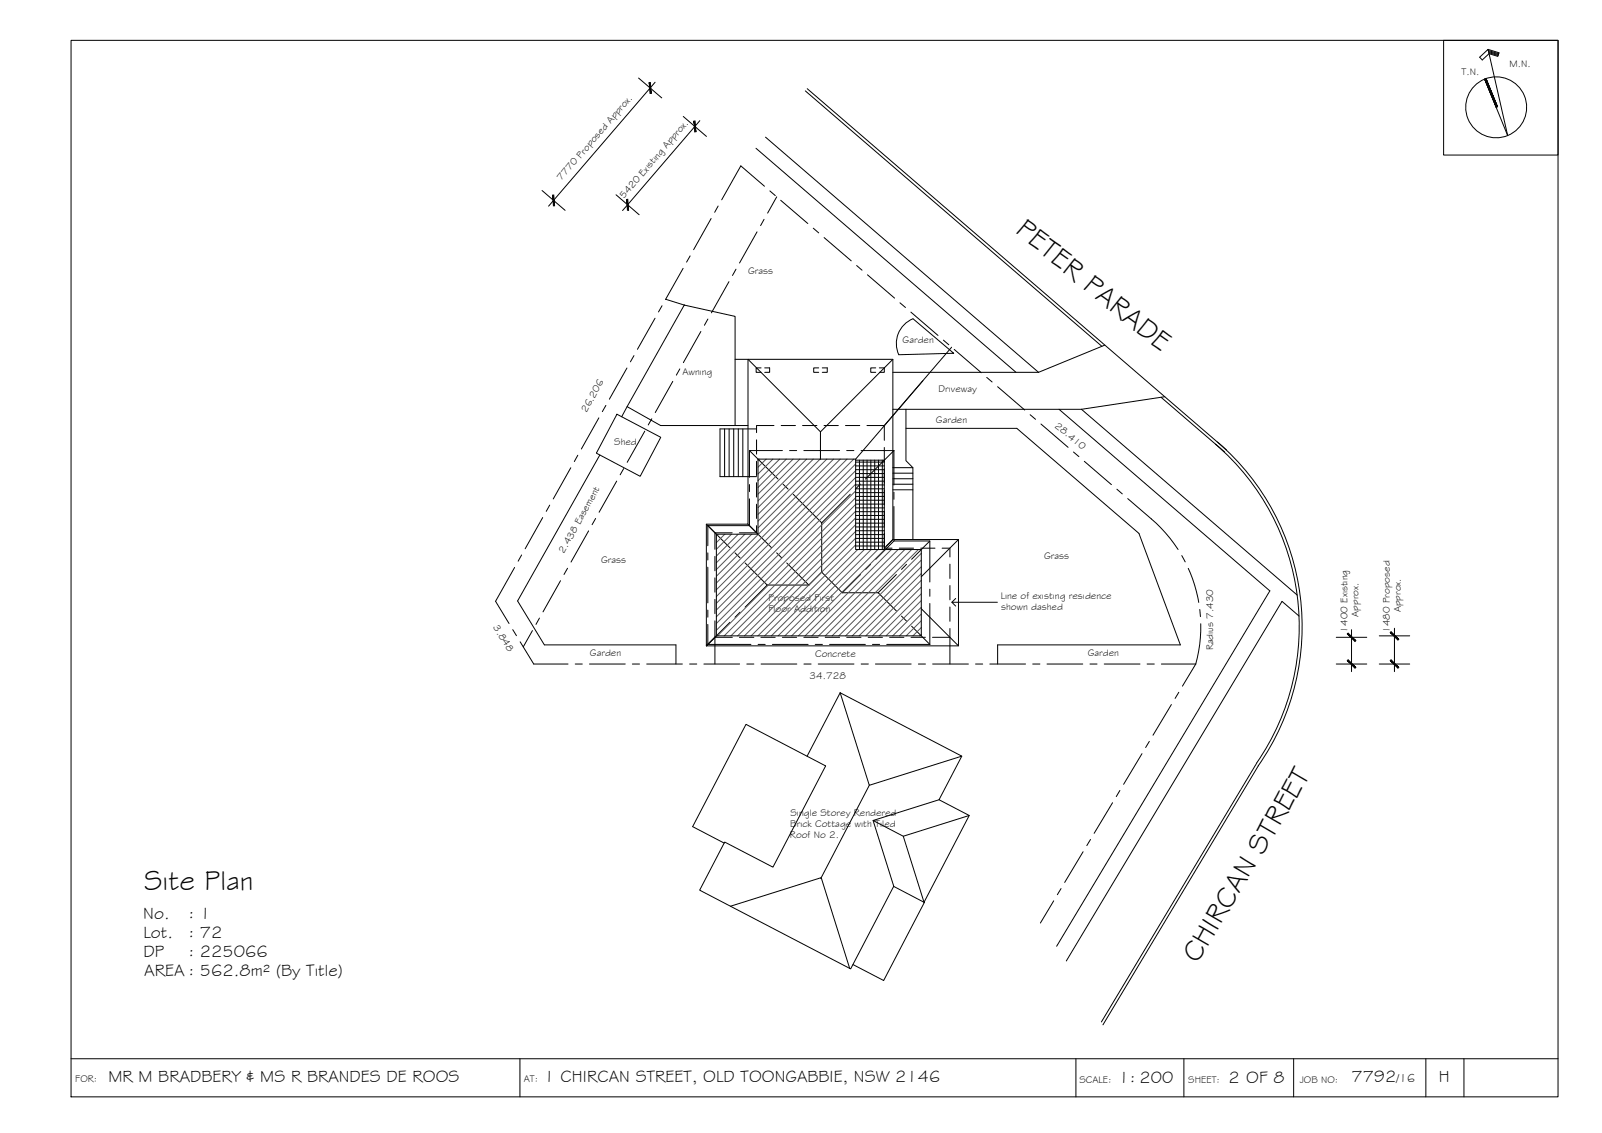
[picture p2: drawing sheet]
<svg xmlns="http://www.w3.org/2000/svg" width="420mm" height="297mm" viewBox="0 0 420 297" stroke-linecap="round" stroke-linejoin="round" font-family="sans-serif">
<!-- layer: BORDER -->
<g fill="none" stroke="#000" stroke-width=".26">
<path d="M18.6 10.6h390v277h-390zM378.6 10.6h30v30.1h-30zM390.3 12.9l2.8 .9-.3 1-2.3-.7-1.7 1.6-.7-.7 2.2-2.1 5.1 22.7-6-14.9M390.3 13.2l2.8 .9M390.4 13.5l2.6 .8M390.5 13.8l2.4 .8M389.7 20.6l3 7.4M18.6 277.6h390M136.4 277.6v10M282.2 277.6v10M310.5 277.6v10M339.3 277.6v10"/>
<path d="M374 277.6v10M383.9 277.6v10"/>
<circle cx="392.4" cy="28.1" r="8"/>
</g>
<g fill="#000" stroke="#000" stroke-width=".26">
<path d="M389.4 20.7l3 7.4zM389.4 20.7l.3-.1 2.8 7.5z"/>
<path d="M389.7 20.6l2.8 7.5 .2-.1zM389.7 20.6l3 7.4z"/>
</g>
<!-- layer: ROOFPLAN EXIST. -->
<g fill="none" stroke="#000" stroke-width=".26">
<path d="M179.5 80l13.3 2.9v28.7h-19.5l-8.8-5zM196.2 94.2h38v47.2h17.2v27.9h-66.1l2.6-2.6-2.6 2.6v-31.9h10.9zM196.2 94.2l19 19 19-19M215.2 113.2v7.2M185.3 137.4l2.6 2.7M196.2 137.4l2.6 2.7M234.2 141.4l-2.3 2.3M241.6 159.6l9.8 9.7M251.4 141.4l-9.8 9.8M220.4 181.6l31.9 16.6-6 11.5 7.9 4.1-11.9 22.8-5.4-17.4 17.3-5.4M220.4 181.6l7.6 24.3 24.3-7.7M220.4 181.6l-8.7 16.7"/>
<path d="M228 205.9l-12.7 24.4M229 215.1l5.4 17.3M246.3 209.7l-17.3 5.4 7.9 4.1M189.9 221l-8.2-4.3 14-26.8 20.8 10.9-13.8 26.5-12.6-6.5-6.6 12.6 39.6 20.6 11.3-21.6 8 4.2-10.6 20.5-8.1-4.2M191.6 237.6l23.8-7.5 7.4 23.8"/>
</g>
<!-- layer: EXISTING -->
<g fill="none" stroke="#000" stroke-width=".26">
<path d="M198.3 38.9l68.2 58.7M200.8 36l71.6 61.6M211.2 23.8l77.8 67M211.7 23.3l110 94.7M174.6 78.5l4.9 1.5M192.8 94.2h3.4M199.6 96.4h-1.3v1.2h1.3M200.6 96.4h1.3v1.2h-1.3M214.7 96.4h-1.3v1.2h1.3M215.7 96.4h1.3v1.2h-1.3M229.7 96.4h-1.3v1.2h1.3M230.6 96.4h1.3v1.2h-1.3"/>
<path d="M234.2 97.6h38.2M237.1 85.1l1.1-.9 1.3-.6 10.6 9-14.4 .4a7 7 0 0 1 1.4-7.9zM289.8 90.5l-17.4 7.1M157.3 119.3l-21.6 38.3 7.1 11.5h34.5v5M161.8 108.6l11.5 6.1-5.4 10.2-11.5-6.1zM164.5 106.6l-1.4 2.7M192.8 111.6h3.4M198.4 115.3v3.8M203 111.6h-4.6v1.8M204.9 111.6h3.7M210.5 111.6h3.8M216.1 111.6h3.8"/>
<path d="M221.7 111.6h3.8M227.4 111.6h4.5v3.8M231.9 117.3v3.8M234.2 107.3h49.4M237.6 107.3v13.5l1.8 1.8M237.6 112.3h29.1l32 27.5 10.9 29.3h-48v5M277.8 107.3l55.2 47.6-55.9 93.2M283.6 107.3l56.6 48.7M304.5 104.2l16.7 14.3M305.5 104l-21.9 3.3M318.8 116.4a63 63 0 0 1 10.8 83.6l-40.7 67.9M319.3 115.9a63.7 63.7 0 0 1 10.7 84.9l-40.7 67.9"/>
<path d="M192 139.7h-4.5v4.3M198.4 137.8v1.9h-4.5M198.4 120.9v3.8M198.4 126.5v3.8M198.4 132.2v3.7M231.9 139.8v3.9h2.1M231.9 123v3.7M231.9 128.6v3.7M231.9 134.2v3.7M234.2 122.6h5.2v18.8M234.2 128.4h5.2M234.2 127h5.2"/>
<path d="M234.2 125.5h5.2M234.2 124.1h5.2M187.5 145.9v3.7M187.5 151.5v3.8M187.5 157.1v3.8M235.8 143.7h3.8M241.5 143.7h3.7M247.1 143.7h2v2.3M249.1 147.9v3.8M249.1 153.5v3.8M249.1 159.1v3.8M187.5 162.8v4.3h4.6"/>
<path d="M187.5 167.1v7M193.9 167.1h3.8M199.6 167.1h3.7M205.2 167.1h3.7M210.8 167.1h3.8M216.4 167.1h3.8M222.1 167.1h3.7M227.7 167.1h3.7M233.3 167.1h3.8M238.9 167.1h3.8M249.1 164.8v2.3h-4.5M249.1 167.1v7"/>
<path d="M340.7 161.5l-4.5-3.8-56.5 94.2"/>
</g>
<!-- layer: BOUNDARY -->
<g fill="none" stroke="#000" stroke-width=".26">
<path d="M186.5 57.3l-4.6 8.2M188.3 54l-.9 1.7M200.4 57.5l-.9 1.7M200.5 48.8l-6.2-5.3-5 8.9M201.9 50.1l1.4 1.2M203.7 51.6l-2.4 4.3M204.8 52.5l7.1 6.1M213.3 59.8l1.4 1.3M179.2 70.4l-4.7 8.1M181 67.1l-.9 1.6M191.2 73.8l-4.6 8.2M193 70.6l-.9 1.6"/>
<path d="M198.6 60.8l-4.6 8.2M216.1 62.3l7.2 6.1M224.7 69.6l1.4 1.2M227.5 72l7.1 6.2M236 79.4l1.5 1.2M164.4 96.5l-4.6 8.2M166.3 93.2l-1 1.7M171.8 83.4l-4.6 8.2M173.6 80.2l-.9 1.6M176.5 100l-4.6 8.2M178.3 96.7l-.9 1.7M183.8 86.9l-4.6 8.2"/>
<path d="M185.7 83.6l-1 1.7M238.9 81.8l7.1 6.1M247.4 89.2l1.4 1.2M250.3 91.6l7.1 6.1M258.8 98.9l1.4 1.3M151.5 119.4l-.9 1.6M157.1 109.6l-4.6 8.1M158.9 106.3l-.9 1.6M169.1 113l-4.6 8.2M170.9 109.8l-.9 1.6M261.6 101.4l7.2 6.1M270.2 108.7l1.4 1.2"/>
<path d="M273 111.2l7.1 6.1M281.5 118.5l1.5 1.2M142.3 135.7l-4.6 8.2M144.2 132.4l-.9 1.7M149.7 122.6l-4.6 8.2M154.4 139.2l-4.6 8.2M156.2 135.9l-.9 1.7M161.7 126.1l-4.6 8.2M163.6 122.8l-.9 1.7M284.4 120.9l7.1 6.2M292.9 128.3l1.5 1.2M295.8 130.7a71.6 71.6 0 0 1 9.9 9l3.3 4.4"/>
<path d="M135 148.8l-5 8.8 3.5 5.9M136.8 145.5l-.9 1.6M147 152.2l-4.6 8.2M148.9 149l-1 1.6M310 145.7l.8 1.6M311.6 149l1.7 4.4 1.1 4.5M314.7 159.8l.1 1.9M134.5 165.1l1 1.6M136.4 168.3l3.6 5.8h9M139.6 165.3l-2.4 4.3M141.5 162l-.9 1.7M150.9 174.1h1.8"/>
<path d="M154.6 174.1h9.4M165.8 174.1h1.9M169.6 174.1h9.4M180.9 174.1h1.8M184.6 174.1h9.4M195.9 174.1h1.8M199.6 174.1h9.4M210.8 174.1h1.9M214.6 174.1h9.4M225.9 174.1h1.8M229.6 174.1h9.4M240.9 174.1h1.8"/>
<path d="M244.6 174.1h9.4M255.8 174.1h1.9M259.6 174.1h9.4M270.9 174.1h1.8M274.6 174.1h9.4M285.9 174.1h1.8M289.6 174.1h9.4M300.8 174.1h1.9M304.6 174.1h9M313.6 174.1l-3.5 5.8M314.9 163.5l-.3 5.4-1 5.2M299.5 197.6l-4.8 8"/>
<path d="M301.4 194.4l-.9 1.6M307.2 184.7l-4.8 8.1M309.2 181.5l-1 1.6M291.8 210.5l-4.8 8M293.7 207.2l-.9 1.6M276.4 236.2l-3.5 5.8M278.3 233l-1 1.6M284.1 223.3l-4.9 8M286 220.1l-1 1.6"/>
</g>
<!-- layer: DIMENSION -->
<path d="M167.5 20.5l6.1 5.2M171.8 21.6l-27.9 32.5M179.2 30.5l6.1 5.3M183.5 31.6l-20.2 23.6M142.2 49.9l6 5.3M161.6 51.1l6 5.2M350.5 167.1h8M350.5 174.1h8M354.5 165.1v11M361.7 174.1h8M361.7 166.7h8M365.7 164.7v11.4" fill="none" stroke="#000" stroke-width=".26"/>
<!-- layer: 0 -->
<g fill="#000" stroke="#000" stroke-width=".26">
<path d="M170.3 21.7l.2 2.8h.3zM170.3 21.7l.3-.1 .2 2.9z"/>
<path d="M182 31.7l.5 2.8-.2-2.8zM182 31.7l.5 2.8-.3 .1z"/>
<path d="M144.9 51.2l.5 2.7-.2-2.8zM144.9 51.2l.5 2.7-.3 .1z"/>
<path d="M164.3 52.3l.3 2.8h.3zM164.3 52.3h.3l.3 2.8z"/>
<path d="M353.6 173l-.2 .2 2.2 1.8zM353.4 173.2l2.2 1.8-.2 .2z"/>
<path d="M353.4 166.2l2 2 .2-.2zM353.4 166.2l.2-.2 2 2z"/>
<path d="M364.8 173l-.2 .2 2.2 1.8zM364.6 173.2l2.2 1.8-.2 .2z"/>
<path d="M364.6 165.8l2 2 .2-.2zM364.6 165.8l.2-.2 2 2z"/>
</g>
<path d="M249.6 157.9h12M250.6 156.9l-1 1 1 1" fill="none" stroke="#000" stroke-width=".26"/>
<!-- layer: ROOFPLAN NEW -->
<g fill="none" stroke="#000" stroke-width=".26">
<path d="M196.6 118.1l7.5 7.5M205.2 118.1h-8.6v7.1M207.1 118.1h1.8M210.8 118.1h9.4M222.1 118.1h1.9M225.8 118.1h8.6M234.4 118.1l-7.4 7.5M234.4 118.1v9.1M185.6 137.8l5.8 5.8M196.6 130.8v7h-11v5.3M196.6 137.8l5.8 5.8M196.6 127v1.9"/>
<path d="M205.4 126.9l1.3 1.3M208 129.6l7.5 7.5M215.5 137.1v12.9M223 129.6l-7.5 7.5M225.6 126.9l-1.3 1.4M234.4 132.8v9h9.5v10.8M234.4 129v1.9M185.6 144.9v1.9M185.6 148.7v9.4M185.6 159.9v1.9M192.8 144.9l1.3 1.4M195.4 147.6l5.8 5.8"/>
<path d="M201.2 153.4l-5.8 5.8M201.2 153.4h10.9M203.7 144.9l1.3 1.4M206.3 147.6l5.8 5.8M212.1 153.4l3.4-3.4 5.4 5.4M220.9 155.4h9.4M225.7 150.6l-4.8 4.8M228.3 147.9l-1.3 1.4M230.3 155.4l4.8 4.8M234.4 141.8l-4.7 4.8M235.1 150.6l-4.8 4.8M237.8 147.9l-1.4 1.4"/>
<path d="M243.9 141.8l-4.8 4.8M243.9 154.5v1.8M243.9 158.2v10.7M185.6 163.7v5.2M185.6 168.9h11.3M191.4 163.1l-5.8 5.8M194.1 160.5l-1.3 1.3M198.8 168.9h1.9M202.6 168.9h9.3M213.8 168.9h1.9M217.6 168.9h9.4M228.8 168.9h1.9"/>
<path d="M232.6 168.9h11.3M236.4 161.5l1.4 1.3M239.1 164.2l4.8 4.7"/>
</g>
<!-- layer: HATCH -->
<g fill="none" stroke="#545454" stroke-width=".26">
<path d="M199.2 120.4l-.4 .3M200.9 120.4l-2.1 2.1M202.7 120.4l-3.9 3.9M204.5 120.4l-5.7 5.6M206.2 120.4l-7.4 7.4M208 120.4l-9.2 9.2M209.8 120.4l-11 10.9M211.5 120.4l-12.7 12.7M213.3 120.4l-14.5 14.5M215.1 120.4l-16.3 16.2M216.8 120.4l-18 18M218.6 120.4l-30.7 30.7"/>
<path d="M220.4 120.4l-32.5 32.5M222.2 120.4l-34.3 34.2M223.9 120.4l-36 36M224.4 121.6l-36.5 36.6M224.4 123.4l-36.5 36.5M224.4 125.2l-36.5 36.5M224.4 126.9l-36.5 36.6M224.4 128.7l-36.5 36.5M224.4 130.5l-36.2 36.2M224.4 132.2l-34.5 34.5M224.4 134l-32.7 32.7M224.4 135.8l-30.9 30.9"/>
<path d="M224.4 137.6l-29.2 29.1M224.4 139.3l-27.4 27.4M188.3 140.1l-.4 .4M190.1 140.1l-2.2 2.2M191.8 140.1l-3.9 3.9M193.6 140.1l-5.7 5.7M195.4 140.1l-7.5 7.4M197.2 140.1l-9.3 9.2M224.4 141.1l-25.6 25.6M224.4 142.8l-23.9 23.9M224.9 144.1l-22.6 22.6M226.7 144.1l-22.6 22.6"/>
<path d="M228.5 144.1l-22.6 22.6M230.2 144.1l-22.6 22.6M232 144.1l-22.6 22.6M233.8 144.1l-22.6 22.6M235.5 144.1l-22.6 22.6M237.3 144.1l-22.6 22.6M239.1 144.1l-22.6 22.6M240.9 144.1l-22.7 22.6M241.6 145.1l-21.6 21.6M241.6 146.8l-19.8 19.9M241.6 148.6l-18.1 18.1M241.6 150.4l-16.3 16.3"/>
<path d="M241.6 152.1l-14.5 14.6M241.6 153.9l-12.8 12.8M241.6 155.7l-11 11M241.6 157.5l-9.2 9.2M241.6 159.2l-7.5 7.5M241.6 161l-5.7 5.7M241.6 162.7l-3.9 4M241.6 164.5l-2.2 2.2M241.6 166.3l-.4 .4"/>
</g>
<!-- layer: TILES -->
<g fill="none" stroke="#000" stroke-width=".26">
<path d="M249.6 91l-25.2 29.4M224.4 121.2h7.5M224.4 122.1h7.5M224.4 123.1h7.5M224.4 124.2h7.5M224.4 125.2h7.5M224.4 126.1h7.5M224.4 127.1h7.5M224.4 128.2h7.5M224.4 129.2h7.5M224.4 130.1h7.5M224.4 131.1h7.5"/>
<path d="M224.4 132.2h7.5M224.4 133.2h7.5M224.4 134.1h7.5M224.4 135.1h7.5M224.4 136.2h7.5M224.4 137.2h7.5M224.4 138.1h7.5M224.4 139.1h7.5M225.4 120.6v23.5M226.4 120.6v23.5M227.4 120.6v23.5M228.4 120.6v23.5"/>
<path d="M229.4 120.6v23.5M230.4 120.6v23.5M231.4 120.6v23.5M224.4 140.2h7.5M224.4 141.2h7.5M224.4 142.1h7.5M224.4 143.1h7.5"/>
</g>
<!-- layer: NEWWORK -->
<path d="M190 112.5v12.5M191.2 112.5v12.5M192.4 112.5v12.5M193.6 112.5v12.5M194.8 112.5v12.5M198.4 112.5h-9.6v12.5h9.6M198.8 120.4h25.6v23.7h17.2v22.6h-53.7v-26.6h10.9zM224.4 120.6h7.5v23.5" fill="none" stroke="#000" stroke-width=".26"/>
<g font-size="7.5">
<text x="266.1" y="60.9" transform="rotate(39 266.1 60.9)">PETER PARADE</text>
<text x="37.8" y="233.3">Site Plan</text>
<text x="314" y="252.7" transform="rotate(-59 314 252.7)">CHIRCAN STREET</text>
</g>
<g font-size="4.5">
<text x="37.6" y="240.8">No.</text>
<text x="37.6" y="245.8">Lot.</text>
<text x="49.4" y="240.8">: 1</text>
<text x="49.4" y="245.8">: 72</text>
<text x="37.6" y="250.9">DP</text>
<text x="49.4" y="250.9">: 225066</text>
<text x="37.8" y="255.9">AREA : 562.8m² (By Title)</text>
<text x="28.4" y="283.6">MR M BRADBERY &amp; MS R BRANDES DE ROOS</text>
<text x="142.6" y="283.6">1 CHIRCAN STREET, OLD TOONGABBIE, NSW 2146</text>
<text x="293.4" y="283.9">1: 200</text>
<text x="322.2" y="283.9">2 OF 8</text>
<text x="354.4" y="283.8">7792</text>
<text x="377.4" y="283.7">H</text>
</g>
<text font-size="3.2" x="366.2" y="283.8">/16</text>
<g font-size="2.6">
<text x="395.9" y="17.7">M.N.</text>
<text x="383.3" y="19.6">T.N.</text>
<text x="147.2" y="47.6" transform="rotate(-49 147.2 47.6)">7770 Proposed Approx.</text>
<text x="163.6" y="52.2" transform="rotate(-49 163.6 52.2)">5420 Existing Approx.</text>
<text x="196.2" y="71.8">Grass</text>
<text x="236.7" y="90">Garden</text>
<text x="179" y="98.3">Awning</text>
<text x="246.2" y="102.7">Driveway</text>
<text x="153.8" y="108.3" transform="rotate(-62 153.8 108.3)">26.206</text>
<text x="245.5" y="110.9">Garden</text>
<text x="276.5" y="112" transform="rotate(38 276.5 112)">28.410</text>
<text x="161.1" y="116.6">Shed</text>
<text x="147.9" y="145.3" transform="rotate(-61 147.9 145.3)">2.438 Easement</text>
<text x="157.7" y="147.5">Grass</text>
<text x="273.8" y="146.5">Grass</text>
<text x="201.5" y="160.5">Floor Addition</text>
<text x="201.6" y="157.6">Proposed First</text>
<text x="262.5" y="157">Line of existing residence</text>
<text x="262.6" y="160">shown dashed</text>
<text x="356.3" y="161.7" transform="rotate(-90 356.3 161.7)">Approx.</text>
<text x="367.4" y="160.5" transform="rotate(-90 367.4 160.5)">Approx.</text>
<text x="129.3" y="164.4" transform="rotate(58 129.3 164.4)">3.848</text>
<text x="353.4" y="165.8" transform="rotate(-90 353.4 165.8)">1400 Existing</text>
<text x="364.5" y="166" transform="rotate(-90 364.5 166)">1480 Proposed</text>
<text x="154.7" y="172">Garden</text>
<text x="213.8" y="172.2">Concrete</text>
<text x="285.3" y="172">Garden</text>
<text x="318.2" y="170.5" transform="rotate(-90 318.2 170.5)">Radius 7.430</text>
<text x="212.4" y="178">34.728</text>
<text x="207.3" y="213.9">Single Storey Rendered</text>
<text x="207.2" y="219.7">Roof No 2.</text>
<text x="207.2" y="216.8">Brick Cottage with Tiled</text>
<text x="19.8" y="283.8">FOR:</text>
<text x="137.4" y="283.6">AT:</text>
<text x="283.1" y="283.9">SCALE:</text>
<text x="311.6" y="283.9">SHEET:</text>
<text x="340.9" y="283.9">JOB NO:</text>
</g>
</svg>
